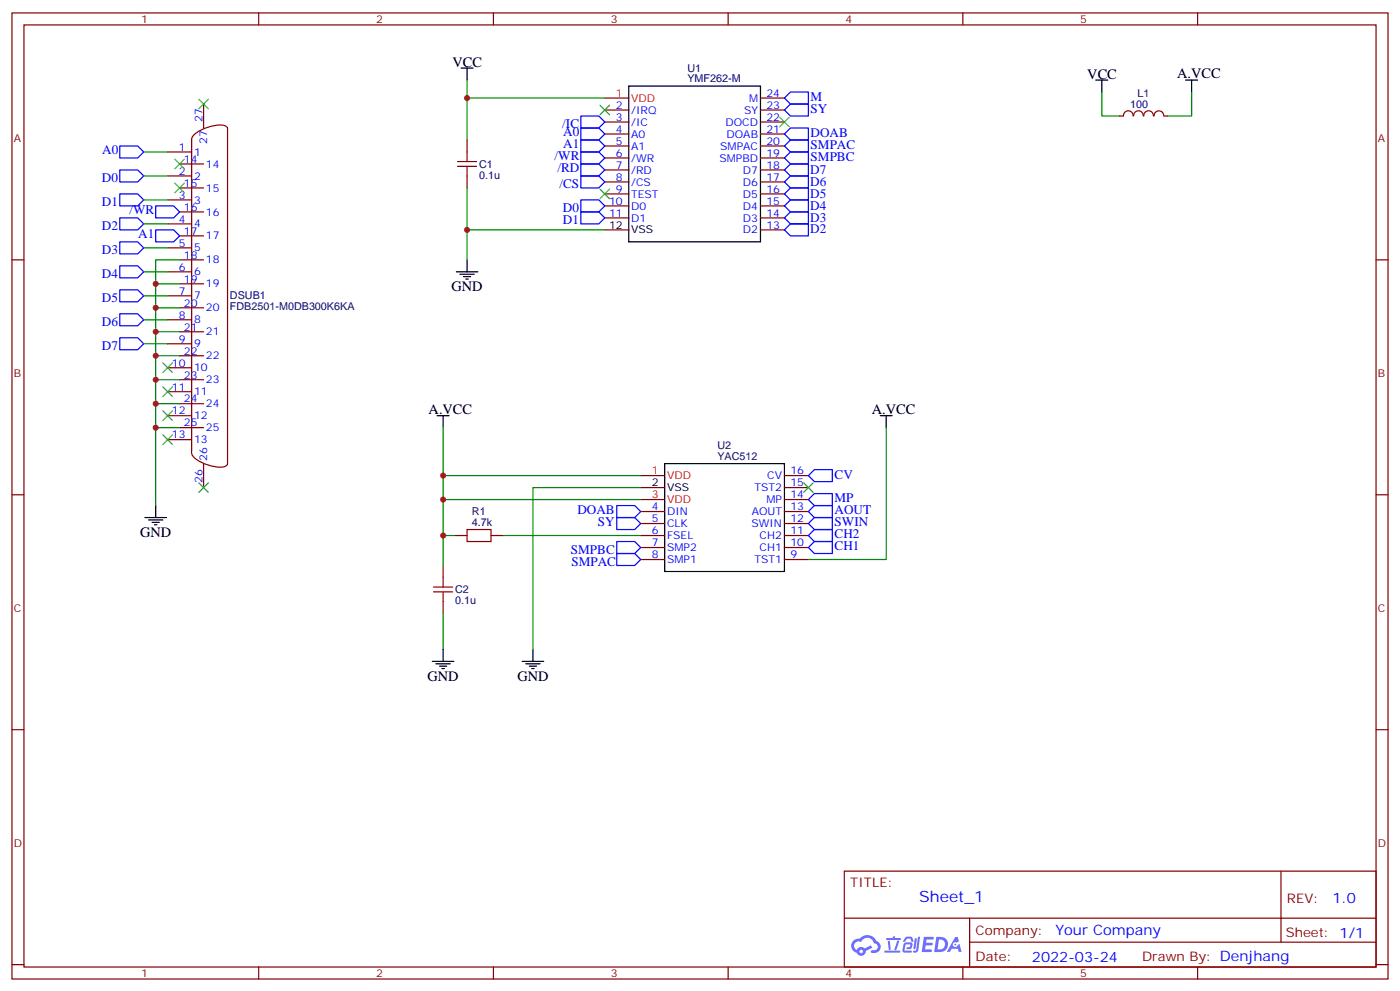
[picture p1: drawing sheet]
<svg xmlns="http://www.w3.org/2000/svg" width="412mm" height="292mm" viewBox="0 0 412 292" stroke-linecap="round" stroke-linejoin="round" font-family="sans-serif">
<g fill="none" stroke="#870000" stroke-width=".35">
<path d="M3.5 3.8h405.4v284.3h-405.4zM7.1 7.3h398.2v277.3h-398.2zM76.2 3.8v3.5M145.3 3.8v3.5M214.5 3.8v3.5M283.6 3.8v3.5M352.8 3.8v3.5M3.5 76.5h3.6M405.3 76.5h3.6M3.5 145.6h3.6M405.3 145.6h3.6M3.5 214.8h3.6"/>
<path d="M405.3 214.8h3.6M248.7 256.4h156.6v28.2h-156.6zM377.3 256.4v20.9M248.7 270.2h156.5M285.6 277.3h119.6M285.6 270.2v14.2M3.5 283.9h3.6M76.2 284.6v3.5M145.3 284.6v3.5M214.5 284.6v3.5M283.6 284.6v3.5M352.8 284.6v3.5"/>
<path d="M405.3 283.9h3.6"/>
</g>
<g fill="#5487ff">
<path d="M272.1 275.7h2.6l.3 .2-.1 .6h-2l-.1 1h1.6l.4 .4-.4 .4h-1.7l-.2 1.1 1.8 .1 .3 .3-.2 .4h-2.9z"/>
<path d="M281.4 275.8h.7l.4 1.3-.7 .3a.74 .74 0 0 0-1.1 .3 .74 .74 0 0 0 .5 1.1 .74 .74 0 0 0 .9-.7l.5-.3 .7 2.4h-.9l-.2-1h-1.9l-.5 1h-.9z"/>
<path d="M269.5 276.2h.6l-.4 2.9a.31 .31 0 0 1-.3 .3 .31 .31 0 0 1-.3-.3z"/>
<path d="M270.4 275.7h.6l-.5 4a.89 .89 0 0 1-.7 .7 .89 .89 0 0 1-.9-.3l1-.5z"/>
<path d="M266.8 275.9l.6-.2 1.2 .1 .5 1.3-.6 .1-.4-.9-1 .1a.95 .95 0 0 1-1 .8l-.1-.2z"/>
<path d="M266.4 277.6l1.8-.2a1.04 1.04 0 0 1 .6 1.1 1.04 1.04 0 0 1-.8 .9h-.7a.29 .29 0 0 1-.3-.4 .29 .29 0 0 1 .3-.2h.7l.2-.8h-1.4l-.4 1.8h1.9a.29 .29 0 0 1 .3 .3 .29 .29 0 0 1-.3 .3h-2l-.4-.3 .2-2.1z"/>
<path d="M260.5 279.8h4.4a.3 .3 0 0 1 .3 .3 .3 .3 0 0 1-.3 .3h-4.3z"/>
<path d="M264.3 276.9h.6l-.5 1.6a1.02 1.02 0 0 1-.7 1.2l-.2-.3z"/>
<path d="M261.5 276.9h.6l.3 2.4-.3 .3-.3-.2z"/>
<path d="M261.1 276.1h1.9l.2-.5h.5l-.1 .5h1.5a.29 .29 0 0 1 .3 .3 .29 .29 0 0 1-.3 .3h-3.9z"/>
<path d="M275.8 275.7l-.6 4.5h1.4a2.27 2.27 0 0 0 2.7-2.3 2.27 2.27 0 0 0-2.7-2.2zM276.6 276.5a1.5 1.5 0 0 1 1.8 1.6 1.5 1.5 0 0 1-1.9 1.3h-.3z"/>
<path d="M251.4 276.9a2.09 2.09 0 0 0 1 3.5 1.37 1.37 0 0 0 1.5 .9 1.37 1.37 0 0 0 1.1-1.4l2-1-.5-.7-1.8 1a1.4 1.4 0 0 0-2.3 .4 1.32 1.32 0 0 1-.6-1.9 1.32 1.32 0 0 1 1.9-.4 2.02 2.02 0 0 1 2-1.3 2.02 2.02 0 0 1 1.8 1.6 1.09 1.09 0 0 1 1.1 1.4 1.09 1.09 0 0 1-1.6 .7 .41 .41 0 0 0-.5 .3 .41 .41 0 0 0 .4 .5 1.89 1.89 0 0 0 2.4-1.2 1.89 1.89 0 0 0-1.2-2.4 2.98 2.98 0 0 0-5-.6l-1 .1zM253.2 280a.52 .52 0 0 1 1 0 .52 .52 0 0 1-1 0z"/>
<circle cx="281.4" cy="278" r=".28"/>
</g>
<g fill="none" stroke="#870000" stroke-width=".35">
<path d="M60 30.6v7.1M178.2 28.9h7M178.2 32.4h7M178.2 35.9h7M178.2 39.4h7M224 28.9h7.1M224 32.4h7.1M224 35.9h7.1M224 39.4h7.1M329.8 34.1h1.1M330.9 34.1a1.41 1.41 0 0 1 1.5-1.5 1.41 1.41 0 0 1 1.4 1.5M333.9 34.1a1.41 1.41 0 0 1 1.4-1.5 1.41 1.41 0 0 1 1.4 1.5"/>
<path d="M336.9 34.1a1.41 1.41 0 0 1 1.4-1.5 1.41 1.41 0 0 1 1.4 1.5M340 34.1a1.41 1.41 0 0 1 1.4-1.5 1.41 1.41 0 0 1 1.4 1.5M342.9 34.1h1.1M49.4 58.8h7M49.4 51.8h7M49.4 44.7h7M52.9 55.3h7.1M52.9 48.3h7.1M137.6 41.2v3.5M137.6 51.8v3.5M178.2 43h7M178.2 46.5h7"/>
<path d="M178.2 50h7M178.2 53.6h7M178.2 57.1h7M224 43h7.1M224 46.5h7.1M224 50h7.1M224 53.6h7.1M224 57.1h7.1M49.4 73h7M49.4 65.9h7M52.9 76.5h7.1M52.9 69.4h7.1"/>
<path d="M52.9 62.4h7.1M178.2 60.6h7M178.2 64.1h7M178.2 67.7h7M224 60.6h7.1M224 64.1h7.1M224 67.7h7.1M49.4 94.1h7M49.4 87.1h7M49.4 80h7M52.9 97.6h7.1M52.9 90.6h7.1"/>
<path d="M52.9 83.5h7.1M49.4 115.3h7M49.4 108.2h7M49.4 101.2h7M52.9 118.8h7.1M52.9 111.8h7.1M52.9 104.7h7.1M49.4 129.4h7M49.4 122.3h7M52.9 125.9h7.1M56.4 133.1a3.5 3.5 0 0 0 2.4 2.7 12.3 12.3 0 0 0 7.1 1.6l.7-.3 .4-.5M56.4 132.9v-91.7a3.5 3.5 0 0 1 2.4-2.7 12.3 12.3 0 0 1 7.1-1.6l.7 .3 .4 .5v98.8"/>
<path d="M60 136.5v7M188.7 140h7.1M231.1 140h7M134.1 157.6h3.5M144.6 157.6h3.6M188.7 143.5h7.1M188.7 147h7.1M188.7 150.6h7.1M188.7 154.1h7.1M188.7 157.6h7.1M231.1 143.5h7M231.1 147h7"/>
<path d="M231.1 150.6h7M231.1 154.1h7M231.1 157.6h7M130.5 166.4v3.6M130.5 177v3.6M188.7 161.1h7.1M188.7 164.7h7.1M231.1 161.1h7M231.1 164.7h7"/>
</g>
<g fill="none" stroke="#3c3" stroke-width=".35">
<path d="M58.6 29.2l2.8 2.8M61.4 29.2l-2.8 2.8M176.7 31l2.9 2.8M179.6 31l-2.9 2.8M229.7 34.5l2.8 2.8M232.5 34.5l-2.8 2.8M51.5 46.8l2.8 2.9M51.5 53.9l2.8 2.8M54.3 46.8l-2.8 2.9M54.3 53.9l-2.8 2.8M176.7 55.7l2.9 2.8M179.6 55.7l-2.9 2.8"/>
<path d="M48 106.8l2.8 2.8M48 113.9l2.8 2.8M50.8 106.8l-2.8 2.8M50.8 113.9l-2.8 2.8M48 120.9l2.8 2.9M48 128l2.8 2.8M50.8 120.9l-2.8 2.9M50.8 128l-2.8 2.8M58.6 142.1l2.8 2.8M61.4 142.1l-2.8 2.8M236.7 142.1l2.8 2.8M239.5 142.1l-2.8 2.8"/>
</g>
<g fill="none" stroke="#000" stroke-width=".35">
<path d="M135.8 20h3.5M137.6 20v3.6M185.2 25.3h38.8v45.9h-38.8zM322.8 23.6h3.5M324.6 23.6v3.5M349.2 23.6h3.6M351 23.6v3.5M137.6 76.5v3.5M134.4 80h6.4M135.5 80.7h4.2M136.5 81.4h2.1M137.2 82.1h.7"/>
<path d="M128.8 122.3h3.5M130.5 122.3v3.6M195.8 136.5h35.3v31.7h-35.3zM259.3 122.3h3.5M261.1 122.3v3.6M42.7 152.3h6.3M43.7 153h4.3M44.8 153.7h2.1M45.5 154.4h.7M45.9 148.8v3.5M127.4 194.7h6.3M128.4 195.4h4.2"/>
<path d="M129.5 196.1h2.1M130.2 196.8h.7M130.5 191.1v3.6M153.8 194.7h6.4M154.9 195.4h4.2M155.9 196.1h2.1M156.6 196.8h.7M157 191.1v3.6"/>
</g>
<g fill="none" stroke="#00f" stroke-width=".35">
<path d="M171.1 37.7h5.3l1.8 1.7-1.8 1.8h-5.3zM171.1 34.1h5.3l1.8 1.8-1.8 1.8h-5.3zM231.1 32.4l1.7-1.8h5.3v3.5h-5.3zM231.1 39.4l1.7-1.7h5.3v3.5h-5.3zM232.8 27.1h5.3v3.5h-5.3l-1.7-1.7zM35.3 50h5.3l1.7 1.8-1.7 1.8h-5.3zM35.3 57.1h5.3l1.7 1.7-1.7 1.8h-5.3zM35.3 43h5.3l1.7 1.7-1.7 1.8h-5.3zM171.1 58.8h5.3l1.8 1.8-1.8 1.8h-5.3zM171.1 41.2h5.3l1.8 1.8-1.8 1.7h-5.3zM171.1 48.3h5.3l1.8 1.7-1.8 1.8h-5.3zM171.1 44.7h5.3l1.8 1.8-1.8 1.8h-5.3z"/>
<path d="M171.1 51.8h5.3l1.8 1.8-1.8 1.7h-5.3zM231.1 50l1.7-1.7h5.3v3.5h-5.3zM231.1 53.6l1.7-1.8h5.3v3.5h-5.3zM231.1 57.1l1.7-1.8h5.3v3.5h-5.3zM231.1 43l1.7-1.8h5.3v3.5h-5.3zM231.1 46.5l1.7-1.8h5.3v3.6h-5.3zM35.3 64.1h5.3l1.7 1.8-1.7 1.8h-5.3zM35.3 78.2h5.3l1.7 1.8-1.7 1.8h-5.3zM35.3 71.2h5.3l1.7 1.8-1.7 1.7h-5.3zM45.9 60.6h5.3l1.7 1.8-1.7 1.7h-5.3zM45.9 67.7h5.3l1.7 1.7-1.7 1.8h-5.3zM171.1 62.4h5.3l1.8 1.7-1.8 1.8h-5.3z"/>
<path d="M231.1 60.6l1.7-1.8h5.3v3.6h-5.3zM231.1 64.1l1.7-1.7h5.3v3.5h-5.3zM232.8 65.9h5.3v3.5h-5.3l-1.7-1.7zM35.3 99.4h5.3l1.7 1.8-1.7 1.7h-5.3zM35.3 92.4h5.3l1.7 1.7-1.7 1.8h-5.3zM35.3 85.3h5.3l1.7 1.8-1.7 1.7h-5.3zM238.1 140l1.8-1.8h5.3v3.5h-5.3zM181.7 152.3h5.3l1.7 1.8-1.7 1.8h-5.3zM181.7 148.8h5.3l1.7 1.8-1.7 1.7h-5.3zM181.7 159.4h5.3l1.7 1.7-1.7 1.8h-5.3zM238.1 147l1.8-1.7h5.3v3.5h-5.3zM238.1 150.6l1.8-1.8h5.3v3.5h-5.3z"/>
<path d="M238.1 154.1l1.8-1.8h5.3v3.6h-5.3zM238.1 157.6l1.8-1.7h5.3v3.5h-5.3zM181.7 162.9h5.3l1.7 1.8-1.7 1.7h-5.3zM238.1 161.1l1.8-1.7h5.3v3.5h-5.3z"/>
</g>
<g fill="none" stroke="#008700" stroke-width=".35">
<path d="M137.6 23.6v17.6M137.6 28.9h40.6M324.6 27.1v7h5.2M351 27.1v7h-7M42.3 58.8h7.1M42.3 51.8h7.1M42.3 44.7h7.1M137.6 55.3v21.2M42.3 65.9h7.1M42.3 73h7.1M52.9 76.5h-7v42.3M137.6 67.7h40.6"/>
<path d="M42.3 80h7.1M42.3 87.1h7.1M42.3 94.1h7.1M45.9 83.5h7M45.9 90.6h7M45.9 97.6h7M42.3 101.2h7.1M45.9 104.7h7M45.9 111.8h7M52.9 118.8h-7v7.1M52.9 125.9h-7v22.9M130.5 140h58.2"/>
<path d="M130.5 125.9v40.5M261.1 125.9v38.8h-23M130.5 147h58.2M130.5 157.6h3.6M148.2 157.6h40.5M188.7 143.5h-31.7v47.6M130.5 180.6v10.5"/>
</g>
<path d="M134.8 49h5.6M134.8 47.6h5.6M137.6 44.7v2.9M137.6 49v2.8M137.6 155.9h7v3.5h-7zM127.7 174.2h5.6M127.7 172.8h5.6M130.5 170v2.8M130.5 174.2v2.8" fill="none" stroke="#a10000" stroke-width=".35"/>
<g fill="#c00">
<circle cx="137.6" cy="67.7" r=".88"/>
<circle cx="137.6" cy="28.9" r=".88"/>
<circle cx="45.9" cy="125.9" r=".88"/>
<circle cx="45.9" cy="118.8" r=".88"/>
<circle cx="45.9" cy="83.5" r=".88"/>
<circle cx="45.9" cy="90.6" r=".88"/>
<circle cx="45.9" cy="97.6" r=".88"/>
<circle cx="45.9" cy="104.7" r=".88"/>
<circle cx="45.9" cy="111.8" r=".88"/>
<circle cx="130.5" cy="157.6" r=".88"/>
<circle cx="130.5" cy="147" r=".88"/>
<circle cx="130.5" cy="140" r=".88"/>
</g>
<text font-size="4.6" fill="#00f" x="270.8" y="265.4">Sheet_1</text>
<g font-size="4.2">
<text x="133.3" y="19.7">VCC</text>
<text x="320.3" y="23.2">VCC</text>
<text x="346.8" y="22.9">A.VCC</text>
<text x="133" y="85.7">GND</text>
<text x="126.3" y="122">A.VCC</text>
<text x="256.8" y="122">A.VCC</text>
<text x="41.3" y="158">GND</text>
<text x="125.9" y="200.3">GND</text>
<text x="152.4" y="200.3">GND</text>
</g>
<g font-size="4.2" fill="#00f">
<text x="392.5" y="265.7">1.0</text>
<text x="310.9" y="275.2">Your Company</text>
<text x="304" y="283">2022-03-24</text>
</g>
<g font-size="3.9" fill="#00f">
<text x="238.8" y="29.7">M</text>
<text x="238.8" y="33.2">SY</text>
<text x="165.6" y="37.7">/IC</text>
<text x="165.9" y="40.1">A0</text>
<text x="238.8" y="40.3">DOAB</text>
<text x="30.1" y="45.4">A0</text>
<text x="163.4" y="47.2">/WR</text>
<text x="165.9" y="43.7">A1</text>
<text x="238.8" y="43.8">SMPAC</text>
<text x="238.8" y="47.3">SMPBC</text>
<text x="30" y="53.6">D0</text>
<text x="164.2" y="50.7">/RD</text>
<text x="238.7" y="51.1">D7</text>
<text x="164.8" y="55.3">/CS</text>
<text x="238.7" y="54.6">D6</text>
<text x="238.7" y="58.1">D5</text>
<text x="30" y="60.6">D1</text>
<text x="38.1" y="63.1">/WR</text>
<text x="165.8" y="65.9">D1</text>
<text x="165.8" y="62.4">D0</text>
<text x="238.7" y="61.7">D4</text>
<text x="238.7" y="65.2">D3</text>
<text x="30" y="67.7">D2</text>
<text x="40.7" y="70.1">A1</text>
<text x="238.7" y="68.7">D2</text>
<text x="30" y="74.7">D3</text>
<text x="30" y="81.8">D4</text>
<text x="30" y="88.8">D5</text>
<text x="30" y="95.9">D6</text>
<text x="30" y="102.9">D7</text>
<text x="245.8" y="140.8">CV</text>
<text x="245.8" y="147.9">MP</text>
<text x="170.1" y="151.4">DOAB</text>
<text x="176.1" y="154.9">SY</text>
<text x="245.8" y="151.4">AOUT</text>
<text x="245.8" y="154.9">SWIN</text>
<text x="245.8" y="158.5">CH2</text>
<text x="168.2" y="163.1">SMPBC</text>
<text x="168.3" y="166.6">SMPAC</text>
<text x="245.8" y="162">CH1</text>
</g>
<g font-size="3.9" fill="#800">
<text x="250.5" y="261">TITLE:</text>
<text x="379.1" y="265.7">REV:</text>
<text x="287.4" y="275.2">Company:</text>
<text x="378.7" y="275.8">Sheet: 1/1</text>
<text x="287.4" y="282.9">Date:</text>
<text x="336.4" y="282.9">Drawn By: Denjhang</text>
</g>
<g font-size="3.2" fill="#800">
<text x="41.6" y="6.8">1</text>
<text x="110.8" y="6.8">2</text>
<text x="179.9" y="6.8">3</text>
<text x="249.1" y="6.8">4</text>
<text x="318.2" y="6.8">5</text>
<text x="4.1" y="41.9">A</text>
<text x="405.9" y="41.9">A</text>
<text x="4.1" y="111.1">B</text>
<text x="405.9" y="111.1">B</text>
<text x="4.1" y="180.2">C</text>
<text x="405.9" y="180.2">C</text>
<text x="4.1" y="249.3">D</text>
<text x="405.9" y="249.3">D</text>
<text x="41.6" y="287.6">1</text>
<text x="110.8" y="287.6">2</text>
<text x="179.9" y="287.6">3</text>
<text x="249.1" y="287.6">4</text>
<text x="318.2" y="287.6">5</text>
</g>
<g font-size="3.2" fill="#000080">
<text x="202.5" y="21.1">U1</text>
<text x="202.5" y="24.3">YMF262-M</text>
<text x="335" y="28.6">L1</text>
<text x="332.9" y="31.8">100</text>
<text x="141.1" y="52.6">0.1u</text>
<text x="141.1" y="49.4">C1</text>
<text x="67.7" y="88.1">DSUB1</text>
<text x="67.7" y="91.4">FDB2501-M0DB300K6KA</text>
<text x="211.3" y="135.4">YAC512</text>
<text x="211.3" y="132.2">U2</text>
<text x="139" y="154.8">4.7k</text>
<text x="139" y="151.6">R1</text>
<text x="134.1" y="177.8">0.1u</text>
<text x="134.1" y="174.6">C2</text>
</g>
<g font-size="3.2" fill="#f00">
<text x="181.4" y="28.5">1</text>
<text x="185.9" y="29.9">VDD</text>
<text x="192" y="139.6">1</text>
<text x="196.5" y="141">VDD</text>
<text x="192" y="146.7">3</text>
<text x="196.5" y="148.1">VDD</text>
</g>
<g font-size="3.2" fill="#00f">
<text x="220.6" y="29.9">M</text>
<text x="225.8" y="28.5">24</text>
<text x="59.6" y="35.9" transform="rotate(-90 59.6 35.9)">27</text>
<text x="181.4" y="32">2</text>
<text x="181.4" y="35.6">3</text>
<text x="185.9" y="33.4">/IRQ</text>
<text x="219.2" y="33.4">SY</text>
<text x="225.8" y="35.6">22</text>
<text x="225.8" y="32">23</text>
<text x="181.4" y="39.1">4</text>
<text x="185.9" y="37">/IC</text>
<text x="185.9" y="40.5">A0</text>
<text x="213.7" y="37">DOCD</text>
<text x="214" y="40.5">DOAB</text>
<text x="225.8" y="39.1">21</text>
<text x="52.7" y="44.4">1</text>
<text x="54.2" y="47.9">14</text>
<text x="57.1" y="45.8">1</text>
<text x="61" y="42.4" transform="rotate(-90 61 42.4)">27</text>
<text x="181.4" y="42.6">5</text>
<text x="181.4" y="46.1">6</text>
<text x="185.9" y="44">A1</text>
<text x="185.9" y="47.6">/WR</text>
<text x="211.9" y="47.6">SMPBD</text>
<text x="212.2" y="44">SMPAC</text>
<text x="225.8" y="46.1">19</text>
<text x="225.8" y="42.6">20</text>
<text x="52.7" y="51.4">2</text>
<text x="57.1" y="52.8">2</text>
<text x="60.7" y="49.3">14</text>
<text x="181.4" y="49.7">7</text>
<text x="181.4" y="53.2">8</text>
<text x="185.9" y="51.1">/RD</text>
<text x="218.8" y="51.1">D7</text>
<text x="225.8" y="53.2">17</text>
<text x="225.8" y="49.7">18</text>
<text x="52.7" y="58.5">3</text>
<text x="54.2" y="55">15</text>
<text x="57.1" y="59.9">3</text>
<text x="60.7" y="56.4">15</text>
<text x="181.4" y="56.7">9</text>
<text x="185.9" y="54.6">/CS</text>
<text x="185.9" y="58.1">TEST</text>
<text x="218.8" y="58.1">D5</text>
<text x="218.8" y="54.6">D6</text>
<text x="225.8" y="56.7">16</text>
<text x="52.7" y="65.5">4</text>
<text x="54.2" y="62">16</text>
<text x="60.7" y="63.4">16</text>
<text x="179.4" y="60.3">10</text>
<text x="179.4" y="63.8">11</text>
<text x="185.9" y="61.7">D0</text>
<text x="185.9" y="65.2">D1</text>
<text x="218.8" y="65.2">D3</text>
<text x="218.8" y="61.7">D4</text>
<text x="225.8" y="63.8">14</text>
<text x="225.8" y="60.3">15</text>
<text x="54.2" y="69.1">17</text>
<text x="57.1" y="67">4</text>
<text x="60.7" y="70.5">17</text>
<text x="218.8" y="68.7">D2</text>
<text x="225.8" y="67.3">13</text>
<text x="52.7" y="72.6">5</text>
<text x="54.2" y="76.1">18</text>
<text x="57.1" y="74">5</text>
<text x="60.7" y="77.5">18</text>
<text x="52.7" y="79.7">6</text>
<text x="54.2" y="83.2">19</text>
<text x="57.1" y="81.1">6</text>
<text x="52.7" y="86.7">7</text>
<text x="57.1" y="88.1">7</text>
<text x="60.7" y="84.6">19</text>
<text x="52.7" y="93.8">8</text>
<text x="54.2" y="90.2">20</text>
<text x="57.1" y="95.2">8</text>
<text x="60.7" y="91.7">20</text>
<text x="52.7" y="100.8">9</text>
<text x="54.2" y="97.3">21</text>
<text x="60.7" y="98.7">21</text>
<text x="50.6" y="107.9">10</text>
<text x="54.2" y="104.4">22</text>
<text x="57.1" y="102.2">9</text>
<text x="60.7" y="105.8">22</text>
<text x="54.2" y="111.4">23</text>
<text x="57.1" y="109.3">10</text>
<text x="60.7" y="112.8">23</text>
<text x="50.6" y="114.9">11</text>
<text x="54.2" y="118.5">24</text>
<text x="57.1" y="116.3">11</text>
<text x="60.7" y="119.9">24</text>
<text x="50.6" y="122">12</text>
<text x="54.2" y="125.5">25</text>
<text x="57.1" y="123.4">12</text>
<text x="50.6" y="129">13</text>
<text x="57.1" y="130.5">13</text>
<text x="60.7" y="126.9">25</text>
<text x="61" y="135.7" transform="rotate(-90 61 135.7)">26</text>
<text x="59.6" y="142.3" transform="rotate(-90 59.6 142.3)">26</text>
<text x="226" y="141">CV</text>
<text x="232.8" y="143.2">15</text>
<text x="232.8" y="139.6">16</text>
<text x="222.3" y="144.6">TST2</text>
<text x="225.8" y="148.1">MP</text>
<text x="232.8" y="146.7">14</text>
<text x="192" y="150.2">4</text>
<text x="192" y="153.7">5</text>
<text x="196.5" y="151.6">DIN</text>
<text x="196.5" y="155.2">CLK</text>
<text x="221.4" y="155.2">SWIN</text>
<text x="221.4" y="151.6">AOUT</text>
<text x="232.8" y="153.7">12</text>
<text x="232.8" y="150.2">13</text>
<text x="192" y="157.3">6</text>
<text x="192" y="160.8">7</text>
<text x="196.5" y="158.7">FSEL</text>
<text x="223.7" y="158.7">CH2</text>
<text x="232.8" y="160.8">10</text>
<text x="232.8" y="157.3">11</text>
<text x="192" y="164.3">8</text>
<text x="196.5" y="162.2">SMP2</text>
<text x="196.5" y="165.7">SMP1</text>
<text x="222.3" y="165.7">TST1</text>
<text x="223.7" y="162.2">CH1</text>
<text x="232.8" y="164.3">9</text>
</g>
<g font-size="3.2">
<text x="179.4" y="67.3">12</text>
<text x="185.9" y="68.7">VSS</text>
<text x="192" y="143.2">2</text>
<text x="196.5" y="144.6">VSS</text>
</g>
</svg>
